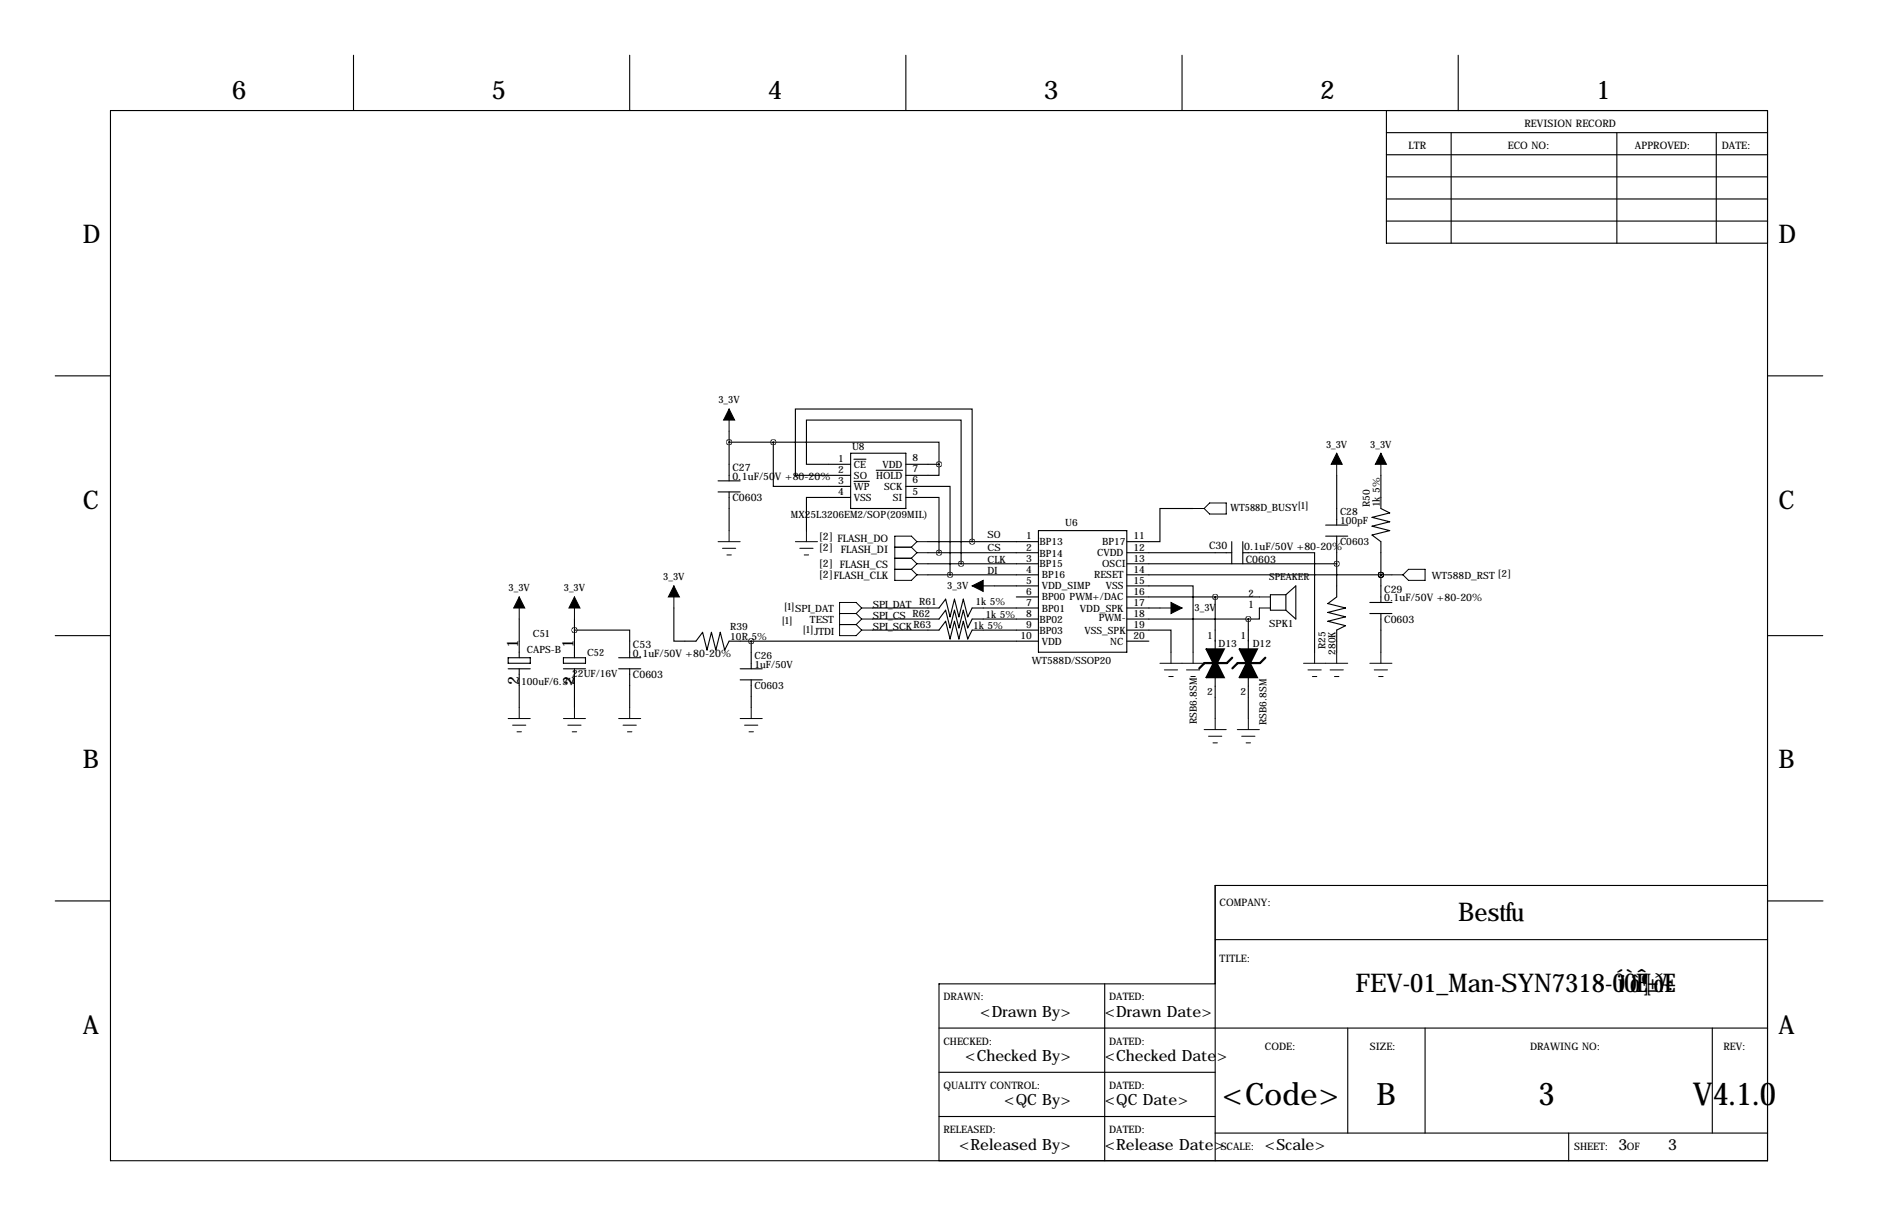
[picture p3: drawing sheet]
<svg xmlns="http://www.w3.org/2000/svg" width="432mm" height="279mm" viewBox="0 0 432 279" stroke-linecap="round" stroke-linejoin="round" font-family="sans-serif">
<g fill="none" stroke="#000" stroke-width=".25">
<path d="M81.3 12.7v12.7M144.8 12.7v12.7M208.3 12.7v12.7M271.8 12.7v12.7M335.3 12.7v12.7M25.4 25.4h381v241.3h-381zM318.8 30.5h87.6M318.8 35.6h87.6M318.8 25.4v30.5h87.6M333.7 30.5v25.4M371.8 30.5v25.4M394.6 30.5v25.4"/>
<path d="M318.8 45.7h87.6M318.8 50.8h87.6M318.8 40.6h87.6M12.7 86.4h12.7M167.6 99.1v11.4M406.4 86.4h12.7M165.1 110.5h5.1M165.1 113h5.1M167.6 113v8.9M167.6 101.6h10.2M177.8 101.6v10.2h17.8M177.8 101.6h38.1v5.1"/>
<path d="M195.6 109.2h-12.7v-15.2h40.6v30.5M195.6 114.3h-10.2v7.6M195.6 106.7h-10.2v-10.2h35.6v33M195.6 104.1h12.7v12.7h-12.7zM196.3 105.5h2.8M196.3 110.6h3.6M201.5 108.1h6M208.3 111.8h10.1v20.3M208.3 114.3h7.6v12.7M208.3 106.7h7.6M215.9 106.7v2.5h-7.6M274.3 116.8h-7.6v7.7h-7.6"/>
<path d="M307.3 109.2v11.5M317.5 109.2v7.6l2 1.1-4 1 4 1-4 1 4 1-4 1 2 1.6v13.9M154.9 139.7v7.6h5.1l1.5-2 1.1 4.1 1-4.1 1 4.1 1-4.1 1 4.1 1-2.1h71.2M200.7 139.7h15.2l1.5-2 1 4 1.1-4 1 4 1-4 1 4 1-2h15.3M213.4 124.5h25.4M213.4 127h25.4M213.4 129.5h25.4M213.4 132.1h25.4M228.6 134.6h10.2M233.7 137.2h5.1M238.8 121.9h20.3v28h-20.3zM259.1 134.6h15.2v15.3"/>
<path d="M259.1 127h24.1M259.1 129.5h48.2M259.1 132.1h60.9M259.1 137.2h30.5M259.1 139.7h7.6M279.4 137.2v11.9M283.2 124.5v5M285.8 127h16.5v22.9M285.8 124.5v5M289.6 139.7v2.5h-2.6M295.7 136.7l2.2-2.1v7.6l-2.2-2M295.7 136.7v3.5"/>
<path d="M295.7 136.7h-3.6v3.5h3.6M304.8 120.7h5.1M304.8 123.2h5.1M307.3 123.2v14l-2 1.5 4.1 1-4.1 1 4.1 1-4.1 1 4.1 1.1-2.1 1v5.1M315 138.4h5M317.5 132.1h.1M12.7 146h12.7M116.8 153.7h5.1M116.8 151.1h5.1v1.3h-5.1zM119.4 142.2v8.9M119.4 153.7v8.9M129.5 153.7h5.1"/>
<path d="M129.5 151.1h5.1v1.3h-5.1zM132.1 144.8h12.7v6.3M132.1 142.2v8.9M132.1 153.7v8.9M142.2 153.7h5.1M142.2 151.1h5.1M144.8 153.7v8.9M170.2 153.7h5.1M170.2 156.2h5.1M172.7 147.3v6.4M172.7 156.2v6.4M200.7 142.2h15.2l1.5-2 1 4.1 1.1-4.1 1 4.1 1-4.1 1 4.1 1-2.1h15.3"/>
<path d="M200.7 144.8h15.2l1.5-2.1 1 4.1 1.1-4.1 1 4.1 1-4.1 1 4.1 1-2h15.3M259.1 144.8h10.1v5.1M259.1 142.2h27.9M259.1 147.3h5.1M279.4 155.7v9.4M287 142.2v6.9M287 155.7v9.4M315 141h5M317.5 141v8.9M406.4 146h12.7M12.7 207h12.7M279.4 215.9h127"/>
<path d="M406.4 203.5h-127v63.2M406.5 207h12.7M215.9 236.2h190.5M254 226.1v40.6M279.4 226.1h-63.5v40.6M309.9 236.2v24.1M327.7 236.2v24.1M393.7 236.2v24.1M215.9 246.4h63.5M215.9 256.5h63.5M279.4 260.3h127M360.7 260.3v6.4"/>
</g>
<path d="M279.4 151.6l2 4.1h-4zM277.4 149.1h4l-2 4.1zM287 151.6l2.1 4.1h-4.1zM285 149.1h4.1l-2.1 4.1z" fill="#000" stroke="#000" stroke-width=".38"/>
<path d="M279.4 152.3h-2.4l-1.3 1.3M283.3 151.1l-1.2 1.2h-2.4M287 152.3h-2.4l-1.2 1.3M290.9 151.1l-1.2 1.2h-2.4" fill="none" stroke="#000" stroke-width=".51"/>
<g fill="none" stroke="#000" stroke-width=".23">
<path d="M167.6 94v5.1M274.3 116.8h2.6M276.9 116.8l1.2-1.2h3.8v2.5h-3.8zM307.3 104.1v5.1M317.5 104.1v5.1M119.4 137.2v5M132.1 137.2v5M154.9 134.6v5.1M165.1 124.5h5.1M166.1 126h3.1M167.1 127.5h1M167.6 121.9v2.6"/>
<path d="M182.9 124.5h5.1M183.9 126h3M184.9 127.5h1M185.4 121.9v2.6M198.1 139.7h2.6M198.1 139.7l-1.3 1.3M198.1 139.7l-1.3-1.3h-3.8v7.6h3.8l1.3-1.2M205.7 130.8h3.8M205.7 128.3h3.8M205.7 125.7h3.8M209.5 130.8l1.3 1.3M209.5 128.3l1.3 1.2"/>
<path d="M209.5 125.7l1.3 1.3M210.8 124.5h2.6M210.8 127l-1.3 1.3M210.8 129.5l-1.3 1.3M210.8 124.5l-1.3-1.3h-3.8v10.1h3.8l1.3-1.2M210.8 132.1h2.6M210.8 129.5h2.6M210.8 127h2.6M210.8 124.5l-1.3 1.2M223.5 134.6h5.1M266.7 139.7h5.1M289.6 139.7h2.5"/>
<path d="M289.6 137.2h2.5M320 132.1h2.6M323.8 130.8h3.9v2.5h-3.9l-1.2-1.2zM193 141h3.8M193 143.5h3.8M196.8 141l1.3 1.2M196.8 143.5l1.3 1.3M198.1 142.2h2.6M198.1 142.2l-1.3 1.3M198.1 144.8h2.6M266.7 152.4h10.2M267.7 153.9h3.1"/>
<path d="M268.7 155.4h1M269.2 149.9v2.5M272.8 153.9h3M273.8 155.4h1M274.3 149.9v2.5M299.7 152.4h10.2M300.7 153.9h3.1M301.8 155.4h1M302.3 149.9v2.5M305.8 153.9h3.1M306.8 155.4h1M307.3 149.9v2.5"/>
<path d="M315 152.4h5M316 153.9h3M317 155.4h1M317.5 149.9v2.5M116.8 165.1h5.1M117.9 166.6h3M118.9 168.1h1M119.4 162.6v2.5M129.5 165.1h5.1M130.6 166.6h3M131.6 168.1h1M132.1 162.6v2.5"/>
<path d="M142.2 165.1h5.1M143.3 166.6h3M144.3 168.1h1M144.8 162.6v2.5M170.2 165.1h5.1M171.2 166.6h3M172.2 168.1h1M172.7 162.6v2.5M276.9 167.6h5M277.9 169.2h3M278.9 170.7h1M279.4 165.1v2.5"/>
<path d="M284.5 167.6h5.1M285.5 169.2h3M286.5 170.7h1M287 165.1v2.5"/>
</g>
<path d="M167.6 94l1.3 2.5h-2.5zM307.3 104.1l1.3 2.6h-2.5zM317.5 104.1l1.3 2.6h-2.6zM119.4 137.2l1.2 2.5h-2.5zM132.1 137.2l1.2 2.5h-2.5zM154.9 134.6l1.3 2.6h-2.5zM223.5 134.6l2.6-1.3v2.6zM269.2 138.4l2.6 1.3-2.6 1.3z" fill="#000" stroke="#000" stroke-width=".23"/>
<path d="M172.7 147.3a.05 .05 0 0 0 .1 0 .05 .05 0 0 0-.1 0zM167.6 101.6a.05 .05 0 0 0 .1 0 .05 .05 0 0 0-.1 0zM307.3 129.5a.05 .05 0 0 0 .1 0 .05 .05 0 0 0-.1 0zM132 144.8a.05 .05 0 0 0 .1 0 .05 .05 0 0 0-.1 0zM287 142.2a.05 .05 0 0 0 .1 0 .05 .05 0 0 0-.1 0zM218.4 132.1a.05 .05 0 0 0 .1 0 .05 .05 0 0 0-.1 0zM220.9 129.5a.05 .05 0 0 0 .1 0 .05 .05 0 0 0-.1 0zM223.5 124.5a.05 .05 0 0 0 .1 0 .05 .05 0 0 0-.1 0z" fill="#000" stroke="#000" stroke-width="1.3"/>
<g font-size="7.3">
<text x="353.7" y="253.9">3</text>
<text x="389.2" y="253.9">V4.1.0</text>
</g>
<g font-size="7.1">
<text x="281" y="254">&lt;Code&gt;</text>
<text x="316.5" y="254">B</text>
</g>
<g font-size="5.9">
<text x="53.3" y="22.9">6</text>
<text x="113" y="22.9">5</text>
<text x="176.5" y="22.9">4</text>
<text x="240" y="22.9">3</text>
<text x="303.5" y="22.9">2</text>
<text x="367" y="22.9">1</text>
<text x="19" y="55.9">D</text>
<text x="408.9" y="55.9">D</text>
<text x="19" y="116.8">C</text>
<text x="408.9" y="116.8">C</text>
<text x="19" y="176.5">B</text>
<text x="408.9" y="176.5">B</text>
<text x="335.3" y="211.5">Bestfu</text>
<text x="311.6" y="228">FEV-01_Man-SYN7318-ÓôÊ¶±ðÆ</text>
<text x="372.1" y="228">ïÒ</text>
<text x="383" y="228">÷</text>
<text x="19" y="237.5">A</text>
<text x="408.9" y="237.5">A</text>
</g>
<g font-size="3.6">
<text x="119.1" y="148.8" transform="rotate(-90 119.1 148.8)">1</text>
<text x="131.8" y="148.8" transform="rotate(-90 131.8 148.8)">1</text>
<text x="119.4" y="157.5" transform="rotate(-90 119.4 157.5)">2</text>
<text x="132.1" y="157.5" transform="rotate(-90 132.1 157.5)">2</text>
<text x="225.4" y="233.7">&lt;Drawn By&gt;</text>
<text x="254" y="233.7">&lt;Drawn Date&gt;</text>
<text x="221.9" y="243.8">&lt;Checked By&gt;</text>
<text x="254" y="243.8">&lt;Checked Date&gt;</text>
<text x="230.9" y="254">&lt;QC By&gt;</text>
<text x="254" y="254">&lt;QC Date&gt;</text>
<text x="220.5" y="264.1">&lt;Released By&gt;</text>
<text x="254" y="264.1">&lt;Release Date&gt;</text>
<text x="290.8" y="264.1">&lt;Scale&gt;</text>
<text x="372.1" y="264.1">3</text>
<text x="383.5" y="264.1">3</text>
</g>
<g font-size="2.4">
<text x="350.5" y="29.2">REVISION RECORD</text>
<text x="323.8" y="34.3">LTR</text>
<text x="346.7" y="34.3">ECO NO:</text>
<text x="375.9" y="34.3">APPROVED:</text>
<text x="395.9" y="34.3">DATE:</text>
<text x="168.4" y="108.2">C27</text>
<text x="168.4" y="110.2">0.1uF/50V +80-20%</text>
<text x="168.4" y="115.2">C0603</text>
<text x="188.3" y="124.1">[2] FLASH_DO</text>
<text x="188.3" y="130.2">[2] FLASH_CS</text>
<text x="188.3" y="126.6">[2]</text>
<text x="193.3" y="127">FLASH_DI</text>
<text x="278" y="126.1">C30</text>
<text x="286.1" y="126.4">0.1uF/50V +80-20%</text>
<text x="286.4" y="129.3">C0603</text>
<text x="188.3" y="132.7">[2]FLASH_CLK</text>
<text x="287.1" y="137.2">2</text>
<text x="318.3" y="136.1">C29</text>
<text x="287.1" y="139.7">1</text>
<text x="318.3" y="138.2">0.1uF/50V +80-20%</text>
<text x="318.3" y="143.1">C0603</text>
<text x="145.5" y="148.8">C53</text>
<text x="145.5" y="150.9">0.1uF/50V +80-20%</text>
<text x="145.5" y="155.8">C0603</text>
<text x="280.4" y="208.3">COMPANY:</text>
<text x="280.4" y="221">TITLE:</text>
<text x="216.9" y="229.9">DRAWN:</text>
<text x="255" y="229.9">DATED:</text>
<text x="216.9" y="240">CHECKED:</text>
<text x="255" y="240">DATED:</text>
<text x="290.8" y="241.3">CODE:</text>
<text x="315" y="241.3">SIZE:</text>
<text x="351.8" y="241.3">DRAWING NO:</text>
<text x="396.2" y="241.3">REV:</text>
<text x="216.9" y="250.2">QUALITY CONTROL:</text>
<text x="255" y="250.2">DATED:</text>
<text x="216.9" y="260.3">RELEASED:</text>
<text x="255" y="260.3">DATED:</text>
<text x="280.7" y="264.2">SCALE:</text>
<text x="361.9" y="264.2">SHEET:</text>
<text x="374" y="264.2">OF</text>
</g>
<g font-size="2.3">
<text x="165.2" y="92.7">3_3V</text>
<text x="192.7" y="106.2">1</text>
<text x="195.9" y="103.4">U8</text>
<text x="196.3" y="107.5">CE</text>
<text x="202.9" y="107.5">VDD</text>
<text x="209.8" y="106">8</text>
<text x="304.9" y="102.9">3_3V</text>
<text x="315.1" y="102.9">3_3V</text>
<text x="192.7" y="108.7">2</text>
<text x="192.7" y="111.3">3</text>
<text x="192.7" y="113.8">4</text>
<text x="196.3" y="110">SO</text>
<text x="196.3" y="112.6">WP</text>
<text x="201.5" y="110">HOLD</text>
<text x="203.3" y="112.6">SCK</text>
<text x="209.8" y="113.6">5</text>
<text x="209.8" y="111.1">6</text>
<text x="209.8" y="108.5">7</text>
<text x="181.9" y="119">MX25L3206EM2/SOP(209MIL)</text>
<text x="196.3" y="115.1">VSS</text>
<text x="205.3" y="115.1">SI</text>
<text x="283" y="117.3">WT588D_BUSY[1]</text>
<text x="308.1" y="118.4">C28</text>
<text x="315" y="116.6" transform="rotate(-90 315 116.6)">R50</text>
<text x="317.2" y="116.6" transform="rotate(-90 317.2 116.6)">1k 5%</text>
<text x="227.1" y="123.7">SO</text>
<text x="235.9" y="124">1</text>
<text x="239" y="125.3">BP13</text>
<text x="244.9" y="120.9">U6</text>
<text x="253.4" y="125.3">BP17</text>
<text x="260.6" y="124">11</text>
<text x="308.1" y="120.4">100pF</text>
<text x="308.1" y="125.3">C0603</text>
<text x="227.1" y="126.5">CS</text>
<text x="227.1" y="129.3">CLK</text>
<text x="227.1" y="131.8">DI</text>
<text x="235.9" y="126.5">2</text>
<text x="235.9" y="129">3</text>
<text x="235.9" y="131.6">4</text>
<text x="239" y="128.1">BP14</text>
<text x="239" y="130.3">BP15</text>
<text x="252.3" y="127.8">CVDD</text>
<text x="253.4" y="130.3">OSCI</text>
<text x="260.6" y="126.5">12</text>
<text x="260.6" y="129">13</text>
<text x="260.6" y="131.6">14</text>
<text x="116.9" y="135.9">3_3V</text>
<text x="129.6" y="135.9">3_3V</text>
<text x="152.5" y="133.3">3_3V</text>
<text x="217.8" y="135.4">3_3V</text>
<text x="235.9" y="134.1">5</text>
<text x="235.9" y="136.7">6</text>
<text x="239.5" y="132.9">BP16</text>
<text x="239.5" y="135.4">VDD_SIMP</text>
<text x="239.5" y="138">BP00 PWM+/DAC</text>
<text x="251.6" y="132.9">RESET</text>
<text x="254.2" y="135.4">VSS</text>
<text x="260.6" y="134.1">15</text>
<text x="260.6" y="136.7">16</text>
<text x="329.2" y="133.1">WT588D_RST [2]</text>
<text x="179.9" y="143.3">[1]</text>
<text x="180.4" y="140.2">[1]SPI_DAT</text>
<text x="186.2" y="143.3">TEST</text>
<text x="200.7" y="142.2">SPI_CS R62</text>
<text x="200.7" y="139.7">SPI_DAT</text>
<text x="211.3" y="138.9">R61</text>
<text x="224.3" y="138.9">1k 5%</text>
<text x="226.6" y="142">1k 5%</text>
<text x="235.9" y="139.2">7</text>
<text x="235.9" y="141.7">8</text>
<text x="239" y="143">BP02</text>
<text x="239.5" y="140.5">BP01</text>
<text x="248.3" y="140.5">VDD_SPK</text>
<text x="252.6" y="142.8">PWM-</text>
<text x="260.6" y="139.2">17</text>
<text x="260.6" y="141.7">18</text>
<text x="274.7" y="140.5">3_3V</text>
<text x="122.5" y="146.3">C51</text>
<text x="167.9" y="144.8">R39</text>
<text x="167.9" y="147.1">10R 5%</text>
<text x="184.7" y="145.6">[1]JTDI</text>
<text x="200.7" y="144.8">SPI_SCKR63</text>
<text x="223.8" y="144.5">1k 5%</text>
<text x="234.6" y="146.8">10</text>
<text x="235.9" y="144.3">9</text>
<text x="239" y="145.6">BP03</text>
<text x="239.5" y="148.1">VDD</text>
<text x="249.3" y="145.6">VSS_SPK</text>
<text x="255.3" y="148.1">NC</text>
<text x="260.6" y="144.3">19</text>
<text x="260.6" y="146.8">20</text>
<text x="277.6" y="146.8">1</text>
<text x="280.2" y="148.6">D13</text>
<text x="285.2" y="146.8">1</text>
<text x="288" y="148.6">D12</text>
<text x="291.8" y="144">SPK1</text>
<text x="304.8" y="149.1" transform="rotate(-90 304.8 149.1)">R25</text>
<text x="121.1" y="150.1">CAPS-B</text>
<text x="131.6" y="155.5">22UF/16V</text>
<text x="135" y="150.7">C52</text>
<text x="173.5" y="151.4">C26</text>
<text x="173.5" y="153.4">1uF/50V</text>
<text x="237.2" y="152.5">WT588D/SSOP20</text>
<text x="307.1" y="150.4" transform="rotate(-90 307.1 150.4)">280K</text>
<text x="119.8" y="157.3">100uF/6.3V</text>
<text x="173.5" y="158.3">C0603</text>
<text x="277.6" y="159.8">2</text>
<text x="285.2" y="159.8">2</text>
<text x="275.2" y="166.4" transform="rotate(-90 275.2 166.4)">RSB6.8SM</text>
<text x="291.2" y="166.6" transform="rotate(-90 291.2 166.6)">RSB6.8SM</text>
</g>
<text font-size="2.2" x="291.8" y="133.4">SPEAKER</text>
</svg>
